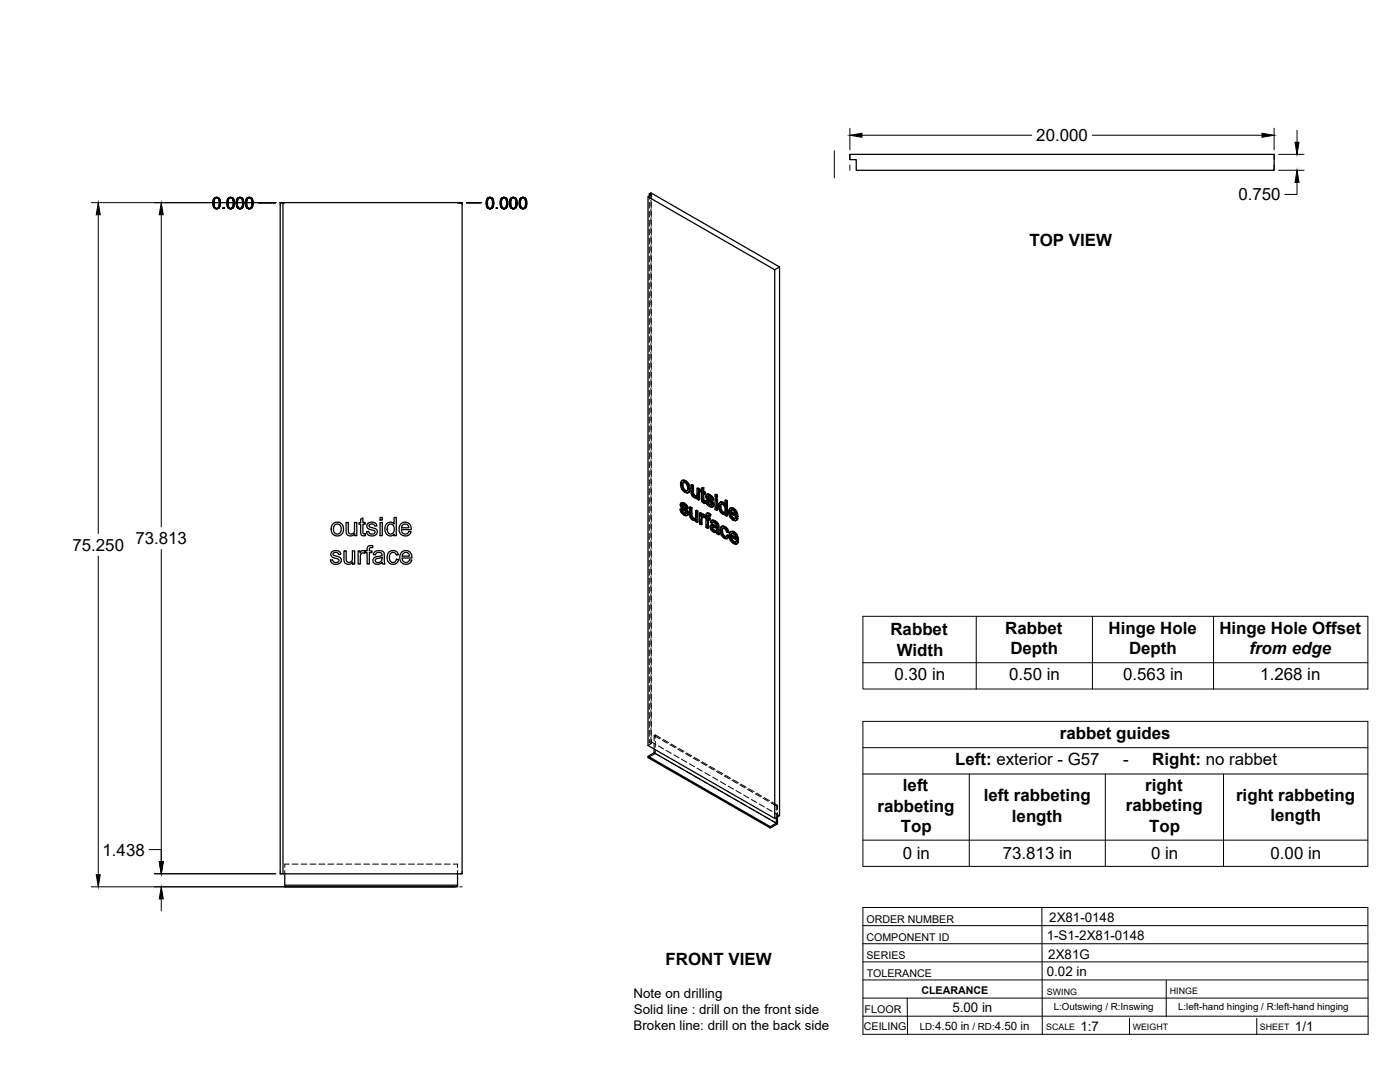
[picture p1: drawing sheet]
<svg xmlns="http://www.w3.org/2000/svg" width="559mm" height="432mm" viewBox="0 0 559 432" stroke-linecap="round" stroke-linejoin="round" font-family="sans-serif">
<!-- layer: Visible -->
<g fill="none" stroke="#000" stroke-width=".51">
<path d="M259.2 77.4l.7 .4-1.2 .7v219l50.5 29.1v-218.9M259.2 77.4l.6-.4 51.3 29.5-1.9 1.2-50.5-29.2M259.2 77.4v.8M339.2 61.6h169.4v6.4h-166.8v-4.3h-2.6zM111.8 80.9h1.1v267.8h-1.1zM112.9 80.9h71.5v267.8h-71.5M311.1 106.5v219l-1.9 1.1M272.2 191.8l.7-.2 .8 .2zM272.2 191.8l-.6 1.2 .5 2.2 1.5 1.4 .8 .1 .5-.3M272.3 193.6l.3 1.4M272.6 195l.3-.1 .8 .8-.3 .2zM272.8 192.5l-.2 .9"/>
<path d="M272.9 194.9l-.3-1.5-.3 .2v-.4l.3-.6 .4-.1 .9 .6 .5 1.3-.2 1.4-.8 .1M273.4 192l1.2 1.3 .4-.2 .4 1.9M273.7 195.7l.5 .2M273.7 191.8l1.3 1.3M274.6 193.3l.5 1.9 .3-.2-.2 1.2M275.1 195.2l-.2 1.2 .3-.2-.6 .5M275.8 193.5l.7 .4 .3-.2v3.2M276.5 193.9v3.2l.3-.2 .3 .6M276.5 197.1l.3 .6 .3-.2 .5 .4M276.8 197.7l.4 .4h.9l-.3 .1M276.8 193.7l-.6-.4-.4 .2v3.1l.4 1.1 .7 .8a.95 .95 0 0 0 1.4 .1v.6l.5 .4M277.2 198.1l.6 .1"/>
<path d="M278.2 194.9l.6 .4 .4-.2v4.3l-.4 .2v-4.3M278.3 198.6l-.2 .2M279.2 195.1l-.6-.4-.4 .2v2.8l-.4 .5M280 195.5l-.5 .1v.6l.5 .3v3.3l.7 .9 .6 .3 .3-.2-.1-.7h-.6M280 194.8l.9-.2v1.5M280.6 194.8v1.5l.3-.2 .6 .3M280.6 196.3l.6 .3 .3-.2v.6l-.3 .2v-.6M280.6 199.7l.7 .2M280.7 200l.8 .1M280.9 194.6l-.9 .2v1.1l-.5-.3M280.9 197v2.6M281.2 197.2l-.6-.4v2.9l.3-.1 .2 .2"/>
<path d="M281.6 199.8l.6 .3M282.1 197.3l.7-.1 .6 .2M282.3 198.3l.1 .3 .3-.2 .2 .3M282.4 198.6l.2 .3 .3-.2 1.5 1.4M282.4 197.1l-.4 .3M282.5 197.4h.9l.7 .6M282.5 199.9l-.9-.1 .7 1.6 1.3 .9 .9-.1M282.6 198.9l1.4 1.4 .4-.2 .4 .6M282.6 198v.1M282.7 198.4l-.4-.3 1 .3 .6 1 .6 .2M282.8 197.2l-.9 .2-.2 .8 .3 .9 2 1.9-.2 .7M283.1 197.6l.7 .6 .3-.2 .5 .6"/>
<path d="M283.8 198.2l.5 .6 .3-.2 .2 .9-.3 .1-.2-.8M285.4 199l.3-.1 .7 .3-.4 .2zM285.4 197.4l.3-.2 .7 .4-.4 .2zM285.4 199v4.3l.6 .4M285.4 197.4v.8l.6 .4M286.4 199.2v4.3l-.4 .2v-4.3M286.4 197.6v.8l-.4 .2v-.8M289.4 199.7l.6 .3 .3-.1v5.9l-.3 .2v-6M290.3 199.9l-.6-.4-.3 .2v2.1l-.5-.7M133 209l1.2-.6a2.65 2.65 0 0 1 2.9 3.7 2.65 2.65 0 0 1-4.6 .5l-.3-1.2a2.85 2.85 0 0 1 .8-2.4zM133.5 209.6l1.1-.5 1.3 .7 .2 2-.7 1.2-1.2 .1-.8-.7-.3-1.7zM137.3 219.8h.9v3a1.32 1.32 0 0 0 1.3 1.7 1.32 1.32 0 0 0 1.2-1.8v-2.9h.9v5.3h-.8v-.8a1.87 1.87 0 0 1-2.3 .9 1.87 1.87 0 0 1-1.2-2.1z"/>
<path d="M138.1 208.5h.9l.1 3.8a1.31 1.31 0 0 0 1.7 .7 1.31 1.31 0 0 0 .7-1.7v-2.8h.9v5.3h-.8v-.8a1.87 1.87 0 0 1-2.2 .8 1.87 1.87 0 0 1-1.3-2zM142.9 219.8h.8v.8a1.27 1.27 0 0 1 2.1-.6l.7-.2 .1-.9a1.5 1.5 0 0 1 2.2-1.1l-.1 .8a.82 .82 0 0 0-.9-.1 .82 .82 0 0 0-.4 .9v.4h1.1v.7h-1.1v4.6h-.9v-4.6h-.7v-.4l-.3 .7-.8-.2-.6 .5-.3 4h-.9zM144 207.2l.8-.5v1.8h1v.7h-1v3.3l.3 .5h.7l.1 .8h-1.3l-.5-.5-.1-4.1h-.7v-.7h.7zM146.7 209l1.4-.6a1.83 1.83 0 0 1 2.3 1.5l-.8 .1a1.18 1.18 0 0 0-1.2-.9 1.18 1.18 0 0 0-1.1 .8l.3 .4 2.2 .7a1.63 1.63 0 0 1 .6 2.1 1.63 1.63 0 0 1-2.1 .8l-1.4-.4-.6-1.3 .9-.2 .4 .9 .5 .2 1.3-.2a.82 .82 0 0 0 .2-1.1 .82 .82 0 0 0-1.1-.3l-1.2-.3a1.36 1.36 0 0 1-.6-2.2zM151.7 208.5h.9v5.3h-.9zM151.7 206.5h.9v1h-.9zM154.2 209.1l1.2-.7a1.81 1.81 0 0 1 1.9 .7v-2.6h.9v7.3h-.8v-.7a2.17 2.17 0 0 1-2.7 .5 2.17 2.17 0 0 1-1.1-2.5zM155 209.5l.5-.3 1 .1 .8 1v1.8l-.9 1-1-.1-.7-.8-.1-1.8zM160 209.1l1.5-.7a2.48 2.48 0 0 1 2.6 3h-3.9l.3 1 .8 .7a1.45 1.45 0 0 0 1.9-1l.9 .1-.5 .9-.9 .7h-1.5l-1.2-.6-.6-.9-.1-1.1 .1-1zM160.7 209.5l.8-.4 .9 .2 .8 1.3h-2.9zM271.4 203.2l.6 .3M271.9 200.7l.8-.1 .5 .2"/>
<path d="M272 203.5l.4-.2 .2 .9-.3 .1zM272.1 201.7l.7 .4M272.2 202l.3 .3 .3-.2 1.5 1.4M272.3 200.6l-.5 .2M272.3 204.3l.6 .6h.9M272.4 200.8h.8l.8 .6M272.4 203.3l-1-.1 .7 1.6 1.3 .9 .9-.1M272.5 201.4v.1M272.5 202.3l1.4 1.4 .4-.2 .4 .7M272.5 201.8l-.3-.3 1 .3 .5 1 .7 .3M272.6 204.2l.7 .6M272.7 200.6l-1 .3-.2 .9 .6 .9 1.6 1.7-.1 .7"/>
<path d="M272.9 201l.8 .6 .3-.2 .5 .7M273 204.9l.6 .2M273.7 201.6l.5 .6 .3-.1 .2 .8-.3 .2-.2-.9M273.7 205.1h-.1M273.9 203.7l.5 .6 .3-.1 .1 .7M274.4 204.3l.1 .7 .3-.1-.2 .5M274.5 205l-.2 .6 .3-.2-.4 .4M275.2 202.4l.7 .4 .3-.2v3.2M275.9 202.8v3.1l.3-.1 .3 .6M275.9 206l.3 .6 .3-.2 .5 .4M276.2 206.6l.4 .4h.9l-.3 .2M276.2 202.6l-.6-.4-.4 .2v2.9l.3 1.2 .8 .9a.97 .97 0 0 0 1.4 .1"/>
<path d="M276.6 207l.6 .2M277.6 203.8l.7 .4 .3-.2v4.3l-.3 .2v-4.3M277.7 207.5v.7l.6 .3M277.7 207.5l-.2 .2M278.6 204l-.7-.4-.3 .2v2.6l-.4 .8M279.2 204.7l.6 .4 .3-.2v.5l.4-.2M279.8 205.1v.6l.7-.5 .4 .1M280 206.4l.2 2.8-.3 .2v-2.2M280.1 204.9l-.6-.3-.3 .1v4.3l.7 .4M280.2 205.3h.7l.6 .4M280.3 206.1v.1M280.6 205.4l.6 .5"/>
<path d="M281 206.6l-.8-.5-.2 .3 .3-.2-.1 .8M281.2 206.4l.6 .4v3.7l.6 .4M281.2 206.4v-.3l-.2 .5M281.2 200.3l.1 .7M281.2 206.5l-.2 .1M282.2 204.9h.9l.6 .4M282.2 200.1l.3-.2 .3 .8-.3 .2zM282.4 206.6l.7 .4 .3-.2v.6l-.3 .1v-.5M282.5 204.7l-.5 .2M282.5 200.9l.7 .6h.8M282.7 207.3v3.4l-.3 .2v-3.8l.7 .4M282.7 205.7v.7"/>
<path d="M282.8 205.1l.6 .4 .3-.2-.1 .6-.3 .2 .1-.6M282.8 200.7l.7 .7M283.1 204.9l-.6-.2-.5 .2-.2 1.3-.6-.3 .6-.1M283.2 201.5l.6 .2M283.3 206.1a.45 .45 0 0 0-.5-.5 .45 .45 0 0 0-.4 .6v.4l.3-.2 .7 .4M283.9 209.6l.7-.2 1.4 .5M283.9 201.7h-.1M284.1 210.7l.2 .6 .3-.2 .6 .5M284.1 200.3l.4 .6 .3-.2 .2 .8M284.2 210.4l-.1 .3 .3-.2 .2 .6M284.2 209.4l-.5 .2M284.3 211.3l.5 .5h1h-1"/>
<path d="M284.3 210.3l-.1 .1M284.4 207.7l.8 .4 .3-.2 .8 .6M284.4 210.3l.6 .2a.79 .79 0 0 1 .9 .2 .79 .79 0 0 1 0 1l-.4 .3M284.4 210.3l-.2 .1M284.4 210.3v.2M284.5 200.9l.2 .7 .3-.1-.2 .5M284.6 208.4l-.5 .5 .2-.4 .5-.1 1.1 1a.43 .43 0 0 1 .1 .6 .43 .43 0 0 1-.7 0l-1-.4M284.6 209.4l-1 .3-.1 1.1 .7 1.2 1 .5a.62 .62 0 0 1 1 .5l.6 .4M284.7 201.6l-.2 .6 .3-.2-.5 .4M284.7 207.6l-.8 .2M285.2 208.1l.8 .5 .3-.1 .4 .5M285.5 207.9l-.8-.3-.9 .2-.3 .6 .6 .5"/>
<path d="M286 208.6l.4 .6 .3-.2 .2 .7M286.4 209.2l.2 .6 .3-.1 .1 2.9M286.6 209.8l.1 2.9 .3-.1 .1 .6-.3 .2-.1-.6M287.4 202.4l.3 1.4M287.5 200.4h1.2l.6 .6M287.7 201.3h.7l.7 .8 .3 1.1-.3 1.4M287.7 201.3l-.3 1.1 .4-.2 .3 1.4M287.7 203.8l.4-.2 .7 .8-.4 .2zM287.8 201.2l-.1 .1M287.8 200.3l-.5 .2M288 201.1l-.2 1.1M288.1 212v.1a1.2 1.2 0 0 0 .8 1.4l.5 .5"/>
<path d="M288.2 210.1l.9 .2 .3-.2 1 1M288.4 213.4l.7 .8h.8M288.4 200.6l.5 .5h.5M288.4 204.6h.7M288.5 209.9l-.6 .3M288.6 210.8l-.2 1M288.7 200.4l-.7-.2-.9 .5-.3 1 .1 1.1 .9 1.9 1 .6 .6-.2v.5l.6 .4M288.8 204.4l.4 .1M289.1 210.3l.8 .6a1.43 1.43 0 0 1 1 1.5l-.3 .1-.5-1.3M289.4 210.1l-.9-.2-.7 .3-.3 .7-.1 1.3 1 2 1.1 .8h.6M289.4 205.1l-.2 .2M290 213.7l.7 .4"/>
<path d="M290.6 212.5l-.6-.2-.7-1.3-.9-.2-.3 1.2 .3-.2 .3 1.4M290.7 214.1l.3-.1-.3 .6-.6 .4zM291 214l-.6-.5-.7 .8-.6-.1M291.3 202.9h1.1a1.79 1.79 0 0 1 1.7 1.2M291.5 212.3l.8-.1a1.99 1.99 0 0 1 2 1.3M291.5 204.3l2.1 1.2-.4-1.3-.9-.7-.6 .1-.2 .7 .3-.2 1.7 1M291.7 213.6l2.1 1.2-.9-1.6a.69 .69 0 0 0-.8-.3 .69 .69 0 0 0-.4 .7l.3-.2 1.7 1M291.8 206.1l.8 .8h.8M291.8 205l.3 .9M292 203.5l-.2 .6M292 215.5l.8 .8h.8M292 214.4l.3 .9"/>
<path d="M292.2 212.9l-.2 .5M292.5 203l1 1a1.83 1.83 0 0 1 1 1.8v.3M292.6 206.9l.6 .2M292.7 212.4l1 1a1.89 1.89 0 0 1 1 2M292.8 216.3l.5 .2M292.8 202.8l-.8-.2-1 .7-.2 1 .2 1.4 .9 1.4 1.1 .7h.7l.8-.9M293.1 212.2l-.9-.2-1 .6-.2 1.1 .2 1.3 .7 1.2 1.3 .9h.8l.7-.8M293.3 207l-.1 .1M293.5 216.4l-.2 .1M293.5 206.6l.7 .5M293.8 204.3l.4 1.9 .3-.1-.3 .1M293.8 216l.6 .5"/>
<path d="M293.9 213.7l.5 1.9 .3-.2-.3 .2M294.2 206.4l-2.8-1.6 .4 1.3 .3-.2 .8 .9M294.4 215.8l-2.8-1.6 .4 1.3 .3-.2 .8 .8M294.5 206.9l-.7 .8M294.5 206.9l-.6-.5-.7 .7M294.7 216.3l-.7 .8M294.7 216.3l-.6-.5-.8 .7M132.4 220.3l1.6-.6a1.77 1.77 0 0 1 2.1 1.5l-.9 .1a1.19 1.19 0 0 0-1.1-.9 1.19 1.19 0 0 0-1.2 .9l.3 .3 2.2 .7a1.59 1.59 0 0 1 .7 2 1.59 1.59 0 0 1-2 .9l-1.5-.4-.7-1.3 .9-.1 .3 .7 .7 .4 1.2-.3a.82 .82 0 0 0 .2-1 .82 .82 0 0 0-1-.3l-1.2-.4a1.36 1.36 0 0 1-.6-2.2zM149.5 220.3l1.9-.6 1.6 .5 .4 .8 .3 4.1h-.9l-.2-.6-1.3 .6-1.2 .1-.8-.4-.4-.7a1.77 1.77 0 0 1 2-2l.6-.1a.77 .77 0 0 0 1-.8 .77 .77 0 0 0-1-.7h-.5a1.1 1.1 0 0 0-1.1 .9l-.9-.1zM150 223.2l2.5-.7a1.62 1.62 0 0 1-.6 1.7 1.62 1.62 0 0 1-1.9 0l-.2-.4zM155.1 220.5l1.3-.7h1.3l.9 .7 .4 .9-.9 .1a1.44 1.44 0 0 0-1.8-.9 1.44 1.44 0 0 0-.9 1.9l.4 1.5 .7 .4 1.3-.2 .4-1 .9 .1-.4 1-.8 .7-1.5 .2-.9-.5a3.3 3.3 0 0 1-.4-4.2zM160.3 220.5l1.5-.8a2.48 2.48 0 0 1 2.6 3h-3.9l.3 1.1 .7 .6a1.41 1.41 0 0 0 1.9-1l1 .1-.4 .9-1 .7h-1.7l-1.1-.6-.5-.9-.1-1.1 .1-1.2z"/>
<path d="M161 220.9l.7-.4 1 .1 .6 .6 .2 .8h-3zM261.1 298.9v1.5l-2.4 1.4v.6l48.7 28v-.5l-48.7-28.1M261.1 300.4l48.8 28.1-2.5 1.4M309.9 326.3v2.2M310.3 326v2.8l-2.9 1.6M113.7 348.7v5.2h68.9v-.6h-68.9M182.6 348.7v4.6"/>
</g>
<!-- layer: Hidden -->
<g fill="none" stroke="#000" stroke-width=".4">
<path d="M259.2 78.2v1.3M259.8 77v1.7M259.8 79.9v2.4M259.9 77.8v1.7M259.2 80.7v2.4M259.2 84.3v2.4M259.2 87.9v2.4M259.2 91.4v2.4M259.2 95v2.4M259.2 98.6v2.4M259.8 83.5v2.4M259.8 87.1v2.3"/>
<path d="M259.8 90.6v2.4M259.8 94.2v2.4M259.8 97.8v2.3M259.9 80.7v2.4M259.9 84.3v2.4M259.9 87.9v2.4M259.9 91.4v2.4M259.9 95v2.4M259.9 98.6v2.4M259.2 102.2v2.3M259.2 105.7v2.4M259.2 109.3v2.4"/>
<path d="M259.2 112.9v2.4M259.2 116.4v2.4M259.8 101.3v2.4M259.8 104.9v2.4M259.8 108.5v2.4M259.8 112.1v2.3M259.8 115.6v2.4M259.8 119.2v2.4M259.9 102.2v2.3M259.9 105.7v2.4M259.9 109.3v2.4M259.9 112.9v2.4"/>
<path d="M259.9 116.4v2.4M259.2 120v2.4M259.2 123.6v2.4M259.2 127.1v2.4M259.2 130.7v2.4M259.2 134.3v2.4M259.2 137.9v2.4M259.8 122.8v2.4M259.8 126.3v2.4M259.8 129.9v2.4M259.8 133.5v2.4M259.8 137.1v2.3"/>
<path d="M259.9 120v2.4M259.9 123.6v2.4M259.9 127.1v2.4M259.9 130.7v2.4M259.9 134.3v2.4M259.9 137.9v2.4M259.2 141.4v2.4M259.2 145v2.4M259.2 148.6v2.4M259.2 152.2v2.3M259.2 155.7v2.4M259.2 159.3v2.4"/>
<path d="M259.8 140.6v2.4M259.8 144.2v2.4M259.8 147.8v2.4M259.8 151.3v2.4M259.8 154.9v2.4M259.8 158.5v2.4M259.9 141.4v2.4M259.9 145v2.4M259.9 148.6v2.4M259.9 152.2v2.3M259.9 155.7v2.4M259.9 159.3v2.4"/>
<path d="M259.2 162.9v2.4M259.2 166.5v2.3M259.2 170v2.4M259.2 173.6v2.4M259.2 177.2v2.4M259.8 162.1v2.3M259.8 165.6v2.4M259.8 169.2v2.4M259.8 172.8v2.4M259.8 176.4v2.3M259.8 179.9v2.4M259.9 162.9v2.4"/>
<path d="M259.9 166.5v2.3M259.9 170v2.4M259.9 173.6v2.4M259.9 177.2v2.4M259.2 180.7v2.4M259.2 184.3v2.4M259.2 187.9v2.4M259.2 191.5v2.3M259.2 195v2.4M259.2 198.6v2.4M259.8 183.5v2.4M259.8 187.1v2.3"/>
<path d="M259.8 190.6v2.4M259.8 194.2v2.4M259.8 197.8v2.4M259.9 180.7v2.4M259.9 184.3v2.4M259.9 187.9v2.4M259.9 191.5v2.3M259.9 195v2.4M259.9 198.6v2.4M271.9 193.1l.5 1.9-.3 .2M272.4 195l1.3 1.3-.3 .2M272.5 191.6l-.9 1.7"/>
<path d="M272.8 192.5l-.2 .1M272.9 192.4h.8l-.3 .2M273.7 192.4l.8 .9-.3 .2M273.7 196.3l.9 .3-.3 .1M274.5 195.7l-.3 .2M274.5 193.3l.3 1.2-.3 .4M274.8 194.7l-.1 .8-.5 .4M275 196.5l-.4 .1M276.2 193.3v3.4l-.3 .2M276.2 196.7l.2 .7-.3 .1M276.4 197.4l.4 .6-.3 .1M276.8 198l.6 .5-.3 .1"/>
<path d="M277.4 198.5l.7 .2 .5-.3-.3 .2M278.1 198.1h.1M278.3 198l-.3 .2M278.4 198.6h-.1M278.4 197.8l-.3 .3M278.6 194.7l-.1 2.7-.4 .6M278.6 198.4v.7l-.3 .1M278.6 199.1l.6 .3M279.8 196l.5 .3-.3 .2M279.8 195.4v.6l-.3 .2M280 195.5l.3 .2M280.3 196.3l.1 3.3-.4 .2"/>
<path d="M280.3 194.6v1.1l-.3 .2M280.4 199.6l.2 .5-.3 .2M280.6 196.8l.3-.2v.4M280.9 196.6l.6 .4M281.9 199.7l.5 1.3-.3 .1M282 197.8l.2 .7-.4 .2M282.1 197.4l-.4 .6M282.2 198.5l.4 .6-.4 .2M282.3 197.2l-.5 .4M282.5 198l.3-.2-.2 .2M282.6 199.1l1.6 1.6-.4 .2M282.7 197.9l-.3 .1"/>
<path d="M282.8 197.8l.6 .2-.3 .2M283.4 198l.6 .5-.3 .2M284 198.5l.2 .7-.3 .2M284.2 199.2l.6 .3M285.7 197.2v.9l-.3 .1M285.7 198.9v1.5M285.7 198.1l.7 .3M289.7 199.5v2.1l-.3 .2M259.2 202.2v2.4M259.2 205.7v2.4M259.2 209.3v2.4M259.2 212.9v2.4"/>
<path d="M259.2 216.5v2.3M259.8 201.4v2.3M259.8 204.9v2.4M259.8 208.5v2.4M259.8 212.1v2.4M259.8 215.6v2.4M259.8 219.2v2.4M259.9 202.2v2.4M259.9 205.7v2.4M259.9 209.3v2.4M259.9 212.9v2.4M259.9 216.5v2.3"/>
<path d="M271.7 203.1l.5 1.3-.3 .2M271.8 201.3l.2 .6-.3 .2M271.9 200.8l-.4 .6M272 201.9l.4 .6-.3 .2M272.1 200.6l-.5 .4M272.2 204.4l1.1 1-.3 .1M272.3 201.4l.3-.2-.1 .2M272.4 202.5l1.6 1.5-.3 .3M272.6 201.3l-.4 .1M272.6 201.2l.7 .2-.4 .2M273.3 201.4l.5 .6-.3 .1M273.3 205.4l.8 .2-.3 .2"/>
<path d="M273.8 204.9h.2M273.8 202l.3 .6-.4 .2M274 204.1l.2 .5-.3 .1M274 204.9l-.3 .2 .3-.2M274.1 202.6l.6 .3M274.2 204.6l-.2 .3M274.5 205.6h-.4M275.6 202.2v3.4l-.3 .2M275.6 205.6l.2 .7-.3 .2M275.8 206.3l.4 .6-.3 .2M276.2 206.9l.6 .5-.3 .2M276.8 207.4l.7 .2 .5-.3-.2 .2"/>
<path d="M277.5 207h.1M277.7 206.9l-.4 .2M277.8 206.7l-.3 .3M277.9 203.6v2.8l-.4 .5M278 207.3v.7l-.3 .2M278 208l.6 .3M279.5 207.3v1.6l-.3 .1M279.5 208.9l.7 .3M279.5 204.6v1.5M280.1 205.4v.1M280.1 206.1l.8-.1-.3 .2M280.3 206.1l.2-.2-.3 .2"/>
<path d="M280.4 205.2l-.6 .5M280.6 200.1l.6 .5-.4 .1M280.9 206l.5 .4M281.2 200.6l.4 .2M281.2 206.1l.3-.2-.1 .5M281.5 205.7v.1M281.5 206.3l.6 .3-.3 .2M281.5 205.9l-.1 .5M281.5 205.7l-.3 .3M281.8 205.8l.3 .2M282.1 209v1.3l-.3 .2M282.1 210.3l.6 .4"/>
<path d="M282.1 206.6v1.3M282.2 205l-.1 1-.3 .2M282.3 204.7l-.4 .4M282.4 201l1.1 1-.3 .1M282.4 207.1l.3-.2v.4M282.5 205.7l.4-.2-.2 .2M282.7 206.9l.7 .5M282.9 205.5l.4 .1-.4 .2M283.3 205.6l.3 .3M283.5 202l.8 .2-.3 .2M283.7 210.1l.4 1.1-.4 .2M283.8 209.6l-.4 .7"/>
<path d="M283.8 208.2l.7 .5M284 201.5h.1M284 209.4l-.5 .4M284.1 211.2l.9 .9-.3 .2M284.1 207.7l-.6 .7M284.2 200.7l.1 .5-.3 .1M284.2 201.5l-.3 .2 .2-.2M284.2 207.6l-.4 .3M284.3 201.2l-.2 .3M284.4 208.4l.4-.2-.2 .2M284.5 210.2l.2-.1zM284.5 210.2l-.2 .1"/>
<path d="M284.6 210.1l-.4 .2M284.6 202.2h-.3M284.7 210.1l1.6 .5-.3 .2M284.8 208.2l.6 .2-.3 .2M285 212.1l.7 .2-.3 .2M285.4 208.4l.7 .7-.3 .2M285.7 212.3l.7-.1-.4 .2M285.7 201.6v1.6l-.3 .1M285.7 203.2l.7 .3M286 209.9l.3 .1M286 211.7l-.3 .2M286.1 209.1l.2 .7-.3 .2"/>
<path d="M286.2 211.5l-.4 .3M286.3 210.6l-.1 .9-.3 .2M286.3 209.8l-.3 .4M286.4 212.2l.1 .7-.3 .1M286.5 212.9l.6 .3M287.1 201.8l.2 1.3-.3 .2M287.3 200.7l-.2 1.1-.3 .2M287.3 203.1l.6 1.1-.3 .2M287.6 200.3l-.6 .6M287.7 211.4l.5 1.9-.3 .2M287.9 204.2l.8 .8-.3 .1M287.9 210.3l-.2 1.1-.3 .2"/>
<path d="M288 201.1h.7l-.3 .2M288 201.1l-.2 .1M288 201.1h.1M288.1 201l-.3 .2M288.2 213.3l1.2 1.3-.3 .2M288.2 210l-.6 .5M288.6 210.8l-.2 .1M288.7 210.7l.8 .1-.4 .1M288.7 205l.6 .1 .5-.2-.4 .2M288.7 201.1l.8 .8-.4 .2M289.4 201.1l.3 .5M289.4 214.6l1 .2"/>
<path d="M289.5 210.8l.5 .5-.3 .2M289.5 201.9l.3 1.5-.4 .2M289.5 205.1h-.1M289.8 203.4l-.1 .7-.5 .4 .3-.1M289.8 204.9v.6l-.4 .1M289.8 205.5l.5 .3M290 211.3l.3 .8-.3 .2M290 214.1l-.1 .1M290.3 212.1l.6 .3M290.4 213.5l-.7 .8M291.1 204.1l.5 1.9-.3 .2M291.3 213.5l.5 1.9-.3 .2"/>
<path d="M291.4 204.8l.4-.1v.3M291.6 206l1.3 1.4-.3 .1M291.6 202.7l-.8 1.6M291.6 214.2l.4-.2v.4M291.8 204.7l2.7 1.5M291.8 215.4l1.3 1.3-.3 .2M291.8 212.1l-.5 1.4-.3 .2M292 214l2.7 1.6M292 203.5l-.2 .1M292.1 203.4l.8 .1-.4 .1M292.2 212.9h-.2M292.3 212.7l.8 .1-.4 .2"/>
<path d="M292.9 203.5l.7 .8-.3 .2M292.9 207.4l1 .2-.3 .2M293.1 212.8l.7 .9-.3 .2M293.1 216.7l1.1 .3-.4 .2M293.5 206.9h-.1M293.5 206.9l-.2 .1M293.5 205.1l.4 .2M293.6 206.8l-.4 .2M293.6 204.3l.3 1-.3 .2M293.7 216.3h-.1M293.7 216.3l-.2 .1M293.7 214.4l.4 .3"/>
<path d="M293.8 216.2l-.4 .2M293.8 213.7l.3 1-.3 .1M293.9 206.4l-.4 .5M294.1 215.8l-.4 .5M294.1 207.5l-.2 .1M294.3 216.9l-.1 .1M259.2 220v2.4M259.2 223.6v2.4M259.2 227.2v2.4M259.2 230.7v2.4M259.2 234.3v2.4M259.2 237.9v2.4"/>
<path d="M259.8 222.8v2.4M259.8 226.4v2.3M259.8 229.9v2.4M259.8 233.5v2.4M259.8 237.1v2.4M259.9 220v2.4M259.9 223.6v2.4M259.9 227.2v2.4M259.9 230.7v2.4M259.9 234.3v2.4M259.9 237.9v2.4M259.2 241.5v2.3"/>
<path d="M259.2 245v2.4M259.2 248.6v2.4M259.2 252.2v2.4M259.2 255.8v2.3M259.2 259.3v2.4M259.8 240.6v2.4M259.8 244.2v2.4M259.8 247.8v2.4M259.8 251.4v2.3M259.8 254.9v2.4M259.8 258.5v2.4M259.9 241.5v2.3"/>
<path d="M259.9 245v2.4M259.9 248.6v2.4M259.9 252.2v2.4M259.9 255.8v2.3M259.9 259.3v2.4M259.2 262.9v2.4M259.2 266.5v2.4M259.2 270v2.4M259.2 273.6v2.4M259.2 277.2v2.4M259.8 262.1v2.4M259.8 265.7v2.3"/>
<path d="M259.8 269.2v2.4M259.8 272.8v2.4M259.8 276.4v2.3M259.8 280v2.3M259.9 262.9v2.4M259.9 266.5v2.4M259.9 270v2.4M259.9 273.6v2.4M259.9 277.2v2.4M259.2 296.3l.7 .5M259.2 280.8v2.3M259.2 284.3v2.4"/>
<path d="M259.2 287.9v2.4M259.2 291.5v2.4M259.2 295v1.3M259.8 283.5v2.4M259.8 287.1v2.4M259.8 290.7v2.3M259.8 294.2v1.8M259.8 296l-.6 .3M259.8 296l1.9 1.1M259.9 280.8v2.3M259.9 284.3v2.4M259.9 287.9v2.4"/>
<path d="M259.9 291.5v2.4M259.9 295v1.8M259.9 296.8l-1.2 .7M261.1 296.8v2.1M261.1 293.6l2.2 1.2M261.6 294.6v-1.3l-.5 .3v2M261.6 295.8v2.4M261.6 299.4v1.3M261.6 293.3l2.2 1.3M262.8 297.7l2 1.2M264.3 295.4l2.1 1.2M264.8 295.1l2 1.2"/>
<path d="M265.9 299.4l2 1.2M267.4 297.2l2.1 1.2M267.9 296.9l2 1.2M270.5 299l2.1 1.2M271 298.7l2 1.2M261.6 300.7l-2.9 1.7M261.6 300.7l2.2 1.3M264.8 302.6l2 1.1M267.9 304.3l2 1.2M269 301.2l2 1.2M271 306.1l2 1.2M272.1 303l2 1.2"/>
<path d="M273.6 300.8l2.1 1.1M274.1 300.5l2 1.2M274.1 307.9l2 1.2M275.2 304.8l2 1.2M276.7 302.5l2.1 1.2M277.2 302.3l2 1.2M277.2 309.7l2 1.2M278.3 306.6l2 1.2M279.8 304.3l2.1 1.2M280.3 304.1l2 1.1M280.3 311.5l2 1.2M281.3 308.4l2.1 1.2"/>
<path d="M282.9 306.1l2.1 1.2M283.4 305.8l2 1.2M283.4 313.2l2 1.3M284.5 310.2l2 1.1M286 307.9l2.1 1.2M286.4 307.6l2.1 1.2M286.4 315l2.1 1.2M287.5 311.9l2.1 1.2M289.1 309.7l2 1.2M289.6 309.4l2 1.2M289.6 316.8l2 1.2M290.6 313.7l2.1 1.2"/>
<path d="M292.2 311.4l2.1 1.2M292.7 311.2l2 1.2M292.7 318.6l2 1.2M293.7 315.5l2.1 1.2M295.3 313.2l2 1.2M295.7 313l2.1 1.2M296.8 317.3l2.1 1.2M298.4 315l2 1.2M298.9 314.7l2 1.2M299.9 319.1l2.1 1.2M301.5 316.8l2.1 1.2M301.9 316.5l2.1 1.2"/>
<path d="M304.6 318.6l2 1.2M305 318.3l2.1 1.2M295.7 320.4l2.1 1.2M298.9 322.2l2 1.2M301.9 324l2.1 1.1M303 320.8l2.1 1.2M305 325.7l2.1 1.2M306.1 322.6l2.1 1.2M307.7 320.4l2.2 1.2 .4-.2M308.1 320.1l2.2 1.3M308.1 327.5l2.2 1.3M309.2 324.4l1.9 1.1"/>
<path d="M309.9 321.6v1.7M309.9 324.5v1.8M310.3 321.4v1.7M310.3 324.3v1.7M113.7 347.4v1.3M115.4 344.8h-1.7v1.4M116.6 344.8h2.4M120.2 344.8h2.3M123.7 344.8h2.4M127.3 344.8h2.4M130.9 344.8h2.4M134.5 344.8h2.3"/>
<path d="M138 344.8h2.4M141.6 344.8h2.4M145.2 344.8h2.4M148.7 344.8h2.4M152.3 344.8h2.4M155.9 344.8h2.4M159.5 344.8h2.3M163 344.8h2.4M166.6 344.8h2.4M170.2 344.8h2.4M173.8 344.8h2.3M177.3 344.8h2.4"/>
<path d="M180.9 344.8h1.7v1.4M182.6 347.4v1.3"/>
</g>
<!-- layer: Reference -->
<path d="M339.2 61.6v2.1M339.2 65.8v2.2M508.6 61.6v2.1M508.6 65.8v2.2M111.8 80.9h1.9M112.8 80.9h-1h1.9h-1.9v.9M182.6 80.9h1.8M183.5 80.9h.9v.9M111.8 347.8v.9h1M183.5 353.9h.9M184.4 347.8v.9h-.9" fill="none" stroke="#000" stroke-width=".4"/>
<!-- layer: Hidden Narrow -->
<path d="M276.2 196l-.4 .2M278.6 197l-.4 .2M280.3 198.8l-.3 .1M273.3 203.5l-.3 .1M275.6 204.9l-.4 .2M277.9 205.9l-.3 .2M282.1 205.6l-.3 .1M283.5 200l-.3 .2M285.3 210.3l-.3 .2M286.3 210.9l-.3 .1" fill="none" stroke="#000" stroke-width=".4"/>
<!-- layer: Visible Narrow -->
<path d="M276.8 196.1l-.3 .2M280.9 199.2l-.3 .1M283.5 199.2l-.3 .2M273.3 202.6l-.3 .2M276.2 205l-.3 .2M282.7 206l-.3 .2M285.2 209.6l-.3 .2M287 210.3l-.4 .2M287 211.3l-.4 .2" fill="none" stroke="#000" stroke-width=".4"/>
<!-- layer: Titleblock -->
<path d="M344.4 362.2h201.6l.1 50.6h-201.7zM344.4 376.6h201.6M344.4 369.4h201.6M415.9 362.2l.1 50.6M344.4 383.9h201.6M344.4 398.3h201.6M344.4 391.1h201.6M362.1 398.3l.1 14.4M465.5 391.3v14.4M344.4 405.5h201.7M450.8 406.4v6.4M501.6 406.4v6.4" fill="none" stroke="#000" stroke-width=".4"/>
<!-- layer: Custom Tables -->
<path d="M344.4 246h201.6v29h-201.6zM389.7 246v29M436 246v29M484.4 246v29M344.4 264.5h201.6M344.4 287.9h201.6v57.9h-201.6zM344.4 298.4h201.6M344.4 308.9h201.6M386.9 308.9v36.9M441.2 308.9v36.9M488.4 308.9v36.9M344.4 335.3h201.6" fill="none" stroke="#000" stroke-width=".4"/>
<!-- layer: FD_Dimensions -->
<g fill="none" stroke="#000" stroke-width=".4">
<path d="M339.2 51.2v8.6M344 54h67.8M436 54h67.7M508.6 51.2v8.6M517.7 51.9v4.9M510.3 61.6h10.2M510.3 67.9h10.2M517.7 72.8v4.8h-4.8M36.4 80.9h73.7M39.2 85.7v127.2M64.4 85.7v124.6M186.2 80.9h5.8"/>
<path d="M64.4 219.3v124.6M39.2 221.9v127.2M59.5 339h4.9M36.4 353.9h145.4M61.6 348.7h48.5M64.4 358.7v4.9"/>
</g>
<path d="M339.2 54l4.8-.8v1.6zM503.7 53.2l4.9 .8-4.9 .8zM516.9 56.8h1.6l-.8 4.8zM517.7 67.9l.8 4.9h-1.6zM39.2 80.9l.8 4.8h-1.6zM64.4 80.9l.8 4.8h-1.6zM38.4 349.1h1.6l-.8 4.8zM63.6 343.9h1.6l-.8 4.8zM64.4 353.9l.8 4.8h-1.6z" fill="#000" stroke="#000" stroke-width=".4"/>
<!-- layer: Smart Centers -->
<path d="M333 60.1v10.9" fill="none" stroke="#000" stroke-width=".4"/>
<g font-size="6.7">
<text x="413.6" y="56.3">20.000</text>
<text x="84.6" y="83.2">0.000</text>
<text x="193.8" y="83.2">0.000</text>
<text x="494.3" y="80">0.750</text>
<text x="410.9" y="98.2">TOP VIEW</text>
<text x="28.9" y="219.8">75.250</text>
<text x="54" y="217.1">73.813</text>
<text x="355.4" y="253.6">Rabbet</text>
<text x="401.2" y="252.9">Rabbet</text>
<text x="442.5" y="252.9">Hinge Hole</text>
<text x="486.7" y="252.9">Hinge Hole Offset</text>
<text x="357.9" y="261.6">Width</text>
<text x="403.3" y="261">Depth</text>
<text x="450.6" y="261">Depth</text>
<text x="498.7" y="261">from edge</text>
<text x="357" y="271.4">0.30 in</text>
<text x="402.8" y="271.4">0.50 in</text>
<text x="448.3" y="271.4">0.563 in</text>
<text x="503" y="271.4">1.268 in</text>
<text x="423" y="294.8">rabbet guides</text>
<text x="381.2" y="305.4">Left: exterior - G57</text>
<text x="448.3" y="305.4">-</text>
<text x="459.9" y="305.4">Right: no rabbet</text>
<text x="360.4" y="315.8">left</text>
<text x="457.1" y="315.8">right</text>
<text x="350.3" y="323.9">rabbeting</text>
<text x="392.7" y="319.8">left rabbeting</text>
<text x="449.4" y="323.8">rabbeting</text>
<text x="493.4" y="319.8">right rabbeting</text>
<text x="403.9" y="327.9">length</text>
<text x="507" y="327.8">length</text>
<text x="359.5" y="331.9">Top</text>
<text x="458.6" y="331.9">Top</text>
<text x="40.9" y="341.4">1.438</text>
<text x="360.3" y="342.9">0 in</text>
<text x="400.2" y="342.9">73.813 in</text>
<text x="459.4" y="342.9">0 in</text>
<text x="507.1" y="342.9">0.00 in</text>
<text x="265.7" y="385.2">FRONT VIEW</text>
</g>
<g font-size="5.3">
<text x="418.8" y="368">2X81-0148</text>
<text x="417.8" y="375.1">1-S1-2X81-0148</text>
<text x="418.4" y="382.6">2X81G</text>
<text x="417.8" y="389.5">0.02 in</text>
<text x="252.9" y="398.4">Note on drilling</text>
<text x="253" y="404.9">Solid line : drill on the front side</text>
<text x="380.1" y="404">5.00 in</text>
<text x="252.9" y="411.2">Broken line: drill on the back side</text>
<text x="431.3" y="411.5">1:7</text>
<text x="516.9" y="411.5">1/1</text>
</g>
<g font-size="4.6">
<text x="373.2" y="411.2">4.50 in</text>
<text x="397" y="411.2">4.50 in</text>
</g>
<g font-size="4.3">
<text x="345.8" y="368.4">ORDER NUMBER</text>
<text x="345.8" y="375.5">COMPONENT ID</text>
<text x="345.8" y="382.7">SERIES</text>
<text x="345.9" y="389.9">TOLERANCE</text>
<text x="367.7" y="396.7">CLEARANCE</text>
<text x="345.1" y="404.3">FLOOR</text>
<text x="344.8" y="411.1">CEILING</text>
</g>
<g font-size="3.9">
<text x="420.6" y="403.1">L:Outswing / R:Inswing</text>
<text x="470.2" y="403.1">L:left-hand hinging / R:left-hand hinging</text>
<text x="367.1" y="411.2">LD:</text>
<text x="388.2" y="411.2">/ RD:</text>
</g>
<g font-size="3.5">
<text x="417.9" y="397">SWING</text>
<text x="466.9" y="396.9">HINGE</text>
<text x="417.5" y="410.9">SCALE</text>
<text x="452.1" y="410.9">WEIGHT</text>
<text x="502.9" y="410.9">SHEET</text>
</g>
</svg>
